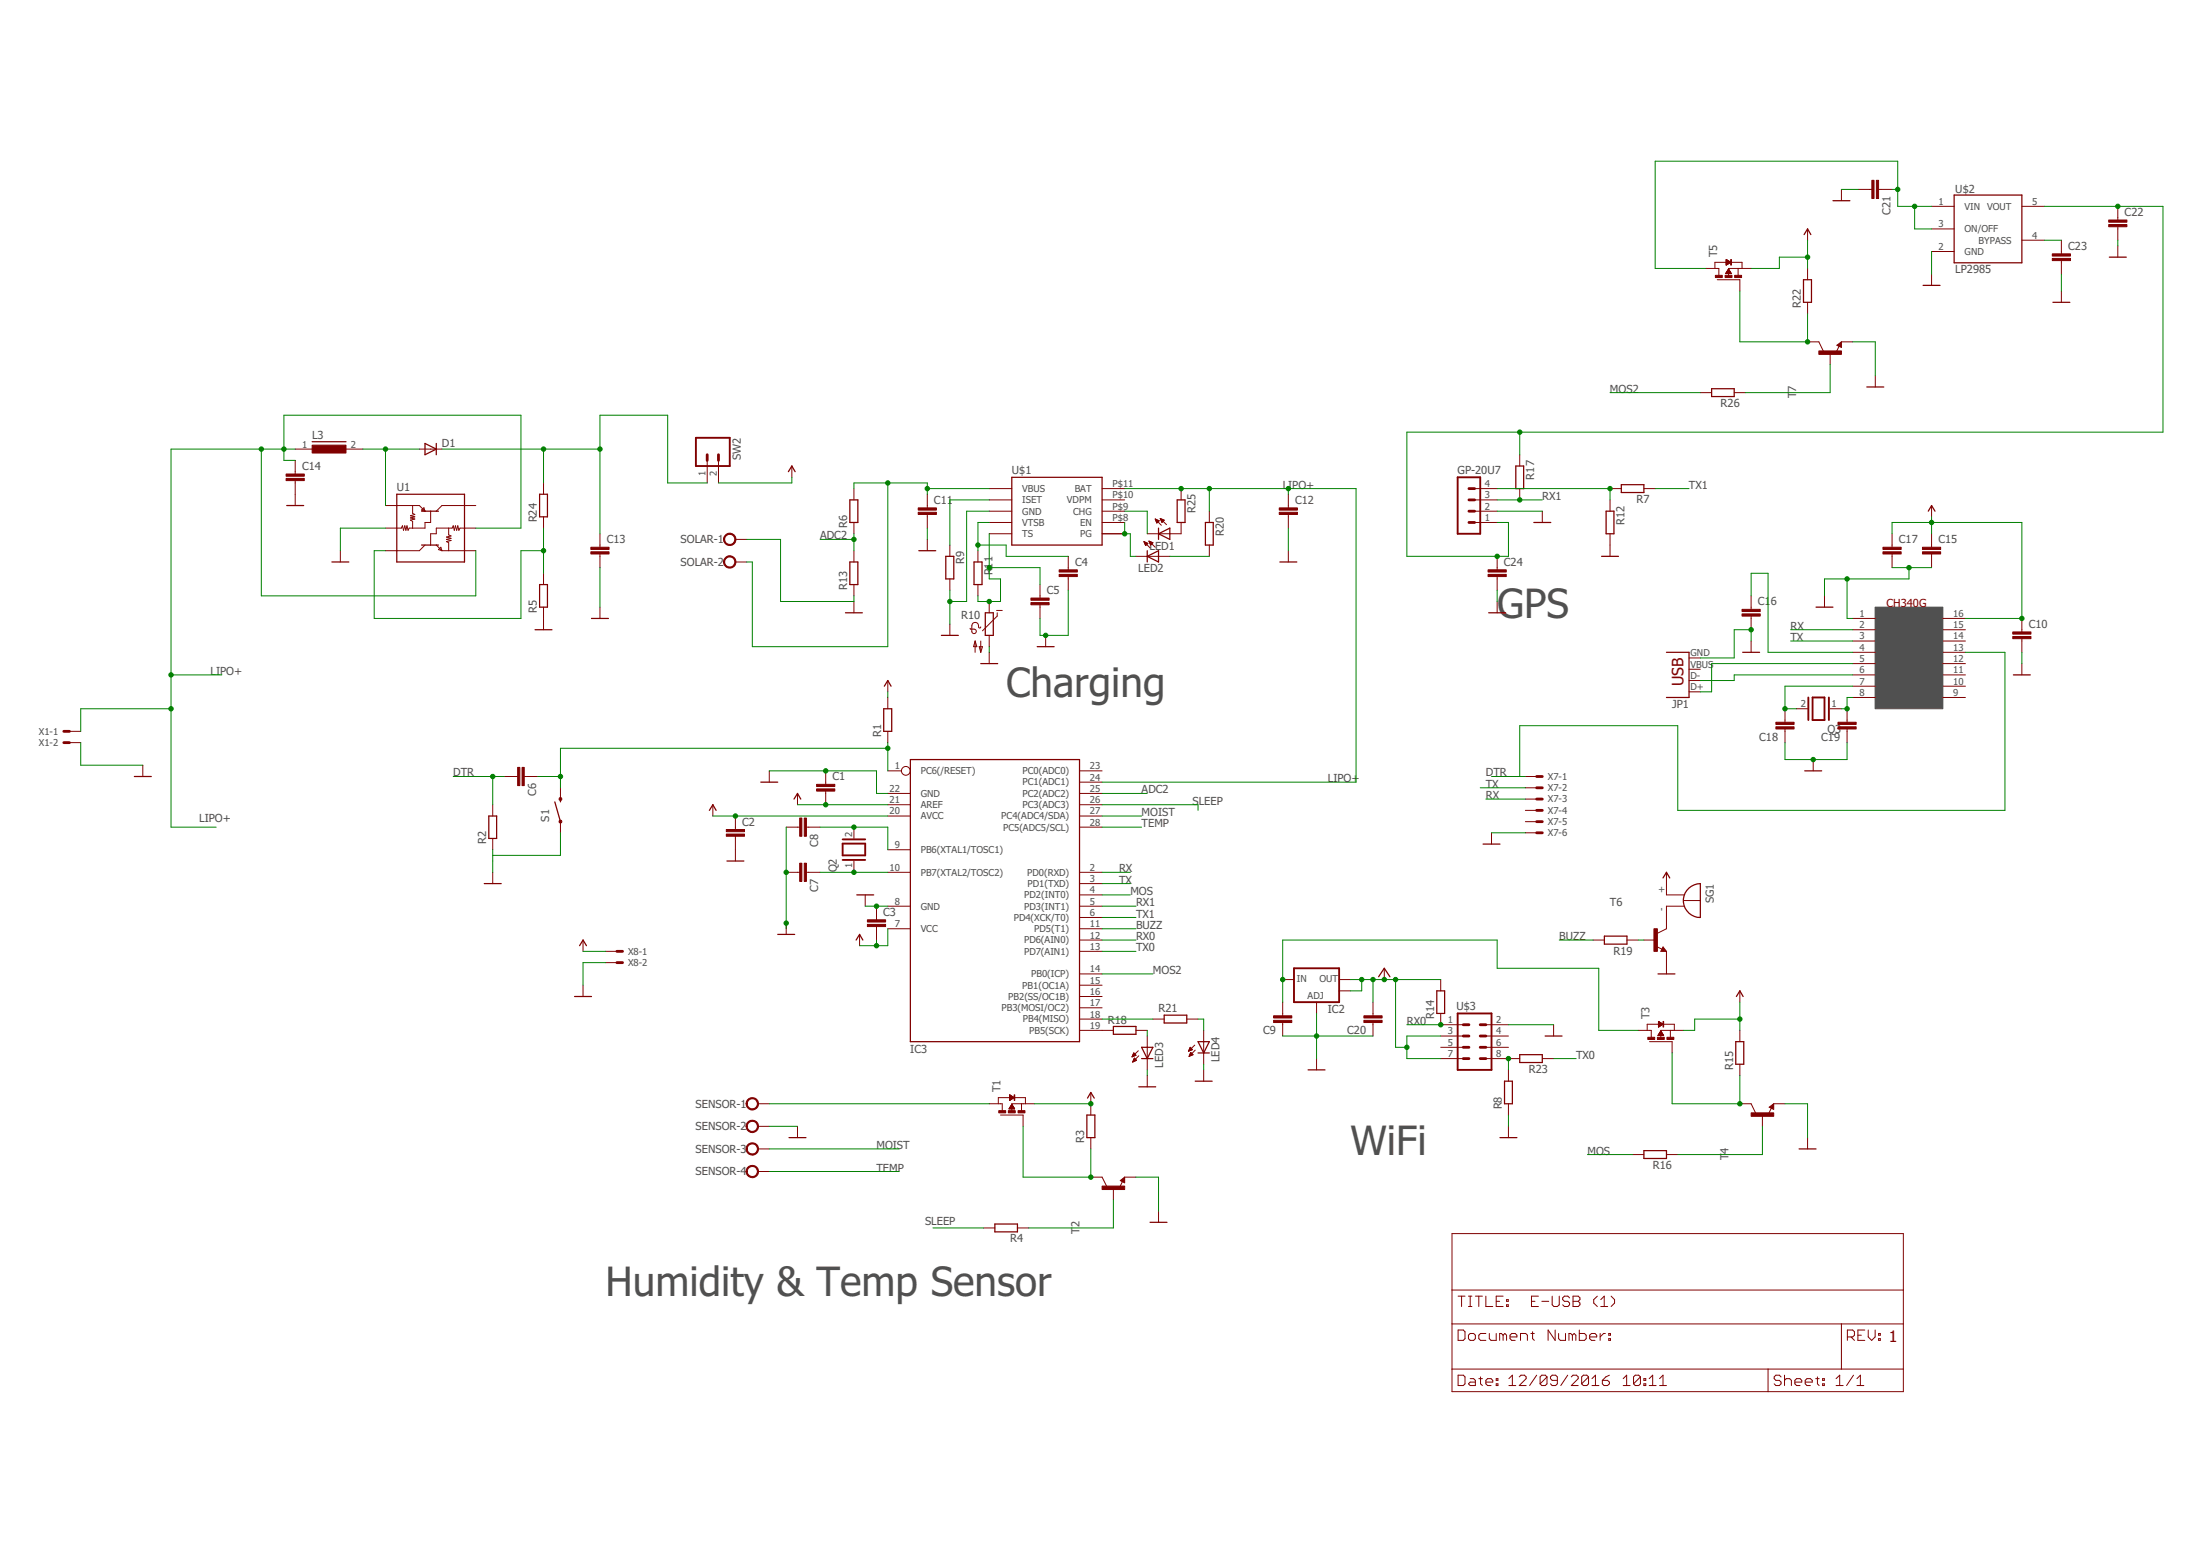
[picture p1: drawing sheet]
<svg xmlns="http://www.w3.org/2000/svg" width="297mm" height="210mm" viewBox="0 0 297 210" stroke-linecap="round" stroke-linejoin="round" font-family="sans-serif">
<path d="M253.2 82h9.1v13.7h-9.1z" fill="#505050" stroke="#505050" stroke-width=".14"/>
<g fill="none" stroke="#800000" stroke-width=".14">
<path d="M230.3 36.2h1.8v.9M231.5 36.2v-.8h3.7v.8M231.9 37.8h3v1.5M233 36.9h.7M233.1 36.8h.6M233.1 35l.6 .4-.6 .4M233.1 35v.8M233.1 35.8h.1M233.1 35.7h.1M233.1 35.6h.2M233.1 35.5h.4M233.1 35.5h.5"/>
<path d="M233.1 35.4h.5M233.1 35.3h.5M233.1 35.3h.4M233.1 35.2h.3M233.1 35.2h.2M233.1 35.1h.2M233.1 35.1h.1M233.1 36.7h.5M233.2 36.7h.4M233.2 36.6h.4M233.2 36.5h.3M233.3 36.5h.2"/>
<path d="M233.3 36.4h.1M233.4 36.4h.1M233.4 36.3h.1M233.4 36.3l.4 .6h-.8zM233.4 35.6h-.3M233.5 35.5l-.4 .1M234.7 36.2v.9M236.4 36.2h-3v1M244.1 30.9v1.5M244.1 36.2v1.6M248.6 25.6v1.5M250.9 25.6h1.8"/>
<path d="M253.6 25.6h1.9M260.8 37v1.5M260.8 27.9h3M260.8 34h3M260.8 30.9h3M273 27.9h3M273 32.4h3M278.3 32.4v1.9M278.3 35.2v1.8M278.3 39.3v1.5M285.9 27.9v1.8M285.9 30.6v1.8"/>
<path d="M285.9 33.2v1.5M229.6 53h1.5M234.1 53h1.6M244.1 40.8v1.5M244.1 46.1h1.5l.6 1.3M247.1 47.7v1.5M248 46.6l.6-.5v.8zM248.3 46.7l-.4 .8M248.6 46.1h1.5M253.2 50.7v1.5M39.9 62.1v1.9M39.9 64.9v3.3"/>
<path d="M39.9 60.6h3M46 60.6h3M46 74.3v1.6M52 68.2h4.6l.8 .8M55.7 68.2v1.1l.3 .1-.6 .2 .6 .2-.6 .1 .6 .2-.6 .1 .3 .2v.9M56.6 60.6h3.1M56.9 68.9l.3-.4 .2 .5zM57.4 73.6l-.8 .7h-4.6M58.1 69v1.5h-.7v.8h-2.2l-.1 .3-.2-.6-.1 .6-.1-.6-.2 .6-.2-.6-.1 .3h-2.2M58.9 73.6l.8 .7M59.2 74.2l.3-.3 .2 .4zM59.7 74.3h4.5"/>
<path d="M60.6 71.3v.9l.3 .1-.6 .2 .6 .2-.6 .1 .6 .2-.6 .1 .3 .2v1M64.2 71.3h-2.1l-.1 .3-.2-.6-.1 .6-.2-.6-.2 .6-.1-.6-.2 .3h-2.1v.8h-.8v1.5M64.2 68.2h-4.5l-.8 .8M73.4 65.2v1.5M73.4 69.8v1.5M73.4 77.4v1.5M81 72.1v1.8M81 74.8v1.8M95.5 62.1v3.1M97 62.1v3.1M99.3 72.8h1.5M99.3 75.9h1.5"/>
<path d="M106.9 62.9v1.5M115.3 66v1.5M115.3 70.5v1.6M115.3 74.3v1.6M115.3 78.9v1.5M125.2 66.7v1.8M125.2 69.4v1.9M125.2 72.8v1.5M128.2 73.6v1.5M128.2 78.1v1.6M132 74.3v1.6M132 78.9v1.5"/>
<path d="M133.6 72.1h3M133.6 70.5h3M133.6 66h3M133.6 69h3M133.6 67.5h3M140.4 78.9v1.8M144.2 75.1v1.8M144.2 77.8v1.9M148.8 72.1h3.1M148.8 70.5h3.1M148.8 66h3.1M148.8 69h3.1"/>
<path d="M148.8 67.5h3.1M153.4 75.1h4.5M154.5 73.1l.8 .9M154.5 73.1l.5 .2M154.5 73.1l.2 .5M154.5 73.2h.1M154.5 73.2h.2M154.5 73.3h.3M154.5 73.3h.5M154.6 73.4h.3M154.6 73.5h.2M154.6 73.6h.2"/>
<path d="M154.7 73.6h.1M155 73.3l-.3 .3M155.1 73l.9 .9M155.1 73l.6 .3-.3 .3zM155.2 73.1h.1M155.2 73.2h.2M155.2 73.2h.4M155.2 73.3h.5M155.3 73.3h.3M155.3 73.4h.2M155.3 73.5h.1M156 70.1l.8 .8"/>
<path d="M156 70.1l.5 .2M156 70.1l.2 .5M156 70.1h.1M156 70.2h.2M156 70.2h.4M156.1 70.3h.4M156.1 70.4h.3M156.1 70.5h.2M156.2 70.5h.1M156.2 70.6h.1M156.5 70.3l-.3 .3M156.7 70l.8 .8"/>
<path d="M156.7 70l.5 .2-.3 .3zM156.7 70h.1M156.7 70.1h.1M156.7 70.1h.3M156.7 70.2h.4M156.8 70.2h.4M156.8 70.3h.3M156.8 70.4h.3M156.8 70.4h.2M156.9 70.5h.1M159.5 70.5v1.6h-4.6M159.5 66v1.5"/>
<path d="M163.3 69v1.5M163.3 73.6v1.5M173.9 66.7v1.8M173.9 69.4v1.9M173.9 74.3v1.6M199.1 70.5h3M199.1 66h3M199.1 69h3M199.1 67.5h3M202.1 75.1v1.8M202.1 77.8v1.9M205.2 61.4v1.5"/>
<path d="M205.2 66v1.5M208.2 69v1.5M217.4 67.5v1.5M217.4 72.1v3M217.4 66h1.5M222 66h1.5M255.5 72.1v1.8M255.5 74.8v1.8M260.8 72.1v1.8M260.8 74.8v1.8M260.8 68.2v1.6M9.4 98.7h1.5"/>
<path d="M73.4 82v3M81 82v1.5M115.3 81.2v1.5M119.9 91.9v1.5M119.9 94.1v1.6M119.9 98.7v1.5M128.2 84.2v1.6M131.7 86.5v1.6M131.7 86.5l.2 .8h-.5zM132.2 87.3h.5l-.3 .8zM132.4 84.6l-.1 .2-.2-.1a.49 .49 0 0 0-.3-.7 .49 .49 0 0 0-.6 .5v.7a.3 .3 0 0 0 .3 .3 .3 .3 0 0 0 .3-.3 .3 .3 0 0 0-.3-.3h-.4l-.1-.1M132.4 86.5v1.6"/>
<path d="M133.6 81.2v1.5M133.6 85.8v1.5M133.6 88.1v1.5M134.6 82.4h.7M134.6 82.7v.5l-1.9 2M140.4 81.6v1.9M141.2 85.8v1.5M202.1 81.2v1.5M228.1 93.4h1.5M228.1 91.9h1.5M228.1 90.3h1.5M228.1 88.8h1.5"/>
<path d="M236.4 80.4v1.9M236.4 83.2v1.8M236.4 86.5v1.6M241 95.7v1.8M241 98.4v1.8M242.5 95.7h1.6M246.3 80.4v1.6M247.1 95.7h1.5M249.4 95.7v1.8M249.4 98.4v1.8M250.1 83.5h3.1M250.1 85h3.1"/>
<path d="M250.1 86.5h3.1M250.1 88.1h3.1M250.1 89.6h3.1M250.1 91.1h3.1M250.1 92.6h3.1M250.1 94.1h3.1M262.3 83.5h3.1M262.3 85h3.1M262.3 86.5h3.1M262.3 88.1h3.1M262.3 89.6h3.1M262.3 91.1h3.1"/>
<path d="M262.3 92.6h3.1M262.3 94.1h3.1M273 83.5v1.8M273 86.2v1.9M273 89.6v1.5M9.4 100.2h1.5M19.3 103.3v1.5M66.5 108.6v1.6M66.5 113.2v1.5M66.5 117.8v1.5M68.1 104.8h1.8M70.8 104.8h1.8"/>
<path d="M75.7 106.3v1.6M75.7 110.9v1.5M96.2 108.6v1.6M99.3 110.2v1.8M99.3 112.9v3.3M103.9 104.1v1.5M106.2 117.8h1.8M106.2 111.7h1.8M107.7 107.1v1.5M108.9 117.8h1.8M108.9 111.7h1.8M111.5 104.1v1.8"/>
<path d="M111.5 106.8v1.8M115.3 111.7v1.5M115.3 116.2v1.6M119.9 117.8h3M119.9 114.7h3M119.9 107.1h3M119.9 108.6h3M119.9 110.2h3M119.9 104.1h1.8M145.8 117.8h3M145.8 107.1h3M145.8 108.6h3"/>
<path d="M145.8 110.2h3M145.8 119.3h3M145.8 111.7h3M145.8 105.6h3M145.8 104.1h3M201.4 112.4v1.5M206 104.8h1.5M206 106.3h1.5M206 107.9h1.5M206 109.4h1.5M206 110.9h1.5M206 112.4h1.5"/>
<path d="M225 117.8v3h2.4M244.8 102.5v1.6M78.7 126.9v1.5M78.7 133v1.5M81.8 128.4h1.5M81.8 129.9h1.5M106.2 124.6v1.5M116.1 126.1v1.6M116.8 120.8v1.5M118.3 122.3v1.9M118.3 125.1v1.8M119.9 122.3h3"/>
<path d="M119.9 125.4h3M145.8 122.3h3M145.8 125.4h3M145.8 137.6h3M145.8 136h3M145.8 134.5h3M145.8 133h3M145.8 131.5h3M145.8 128.4h3M145.8 126.9h3M145.8 123.8h3M145.8 120.8h3"/>
<path d="M150.3 139.1h-4.5M153.4 139.1h1.5M154.9 139.8v4.6M155.7 137.6h1.5M160.2 137.6h1.6M162.5 139.1v4.6M173.2 132.2h1.5M173.2 135.3v1.8M173.2 138v1.8M177.8 135.3v1.5M180.8 132.2h1.5M180.8 133.8h1.5"/>
<path d="M185.4 135.3v1.8M185.4 138v1.8M186.9 130.7v1.5M194.5 136.8v1.5h3.1M194.5 139.8h3.1M194.5 132.2v1.6M200.6 138.3h3.1M200.6 139.8h3.1M209.8 138.3v1.5M215.1 126.9h1.5M219.7 126.9h1.5M221.2 139.1h1.7v.9"/>
<path d="M222 126.9h1.5M222.4 139.1v-.8h3.7v.8M223.6 127.8l.8 .3M223.9 139.7h.7M223.9 138.3h.5M223.9 137.9l.6 .4-.6 .3M223.9 137.9v.7M223.9 138.6h.1M223.9 138.4h.5M223.9 138.3h.6M223.9 138.2h.6M223.9 138.2h.5"/>
<path d="M223.9 138.1h.4M223.9 138h.3M223.9 138h.2M223.9 137.9h.1M223.9 139.6h.6M224 139.6h.5M224 139.5h.5M224 139.5h.4M224.1 139.4h.3M224.1 139.3h.2M224.1 138.5h-.2M224.2 139.3h.1"/>
<path d="M224.2 139.2h.1M224.2 138.5h-.3M224.2 139.2l.4 .6h-.7zM224.3 138.4h-.4M224.5 127.8l.5 .6h-.8zM225 128.4v3.1M225.5 139.1v.9M227.3 121.6h2.3M227.3 139.1h-3.1v1M227.4 122.3h-2.4v3.1l-1.2 .6M234.9 133.8v1.5M234.9 139.1v1.5"/>
<path d="M102.3 149h1.6M102.3 152h1.6M102.3 155.1h1.6M102.3 158.1h1.6M107.7 152v1.6M133.6 149h1.7v.9M134.8 149v-.8h3.7v.8M135.1 150.5h3v1.5M136.3 149.7h.7M136.3 149.6h.7M136.3 149.6h.6M136.3 147.8l.6 .4-.6 .3z"/>
<path d="M136.3 148.5h.1M136.3 148.4h.2M136.3 148.4h.3M136.3 148.3h.4M136.3 148.1h.6M136.3 148.1h.5M136.3 148h.5M136.3 148h.4M136.3 147.9l.3 .1M136.3 147.9h.2M136.3 147.8h.1M136.3 149.5h.6"/>
<path d="M136.4 149.5h.5M136.4 149.4h.4M136.5 149.3h.3M136.5 149.3h.2M136.5 149.2h.2M136.6 149.1h.1M136.6 149.1l.4 .6h-.8zM136.8 148.3h-.5M136.8 148.2h-.5M137.9 149v.9M139.7 149h-3.1v1M147.3 147.5v3"/>
<path d="M147.3 153.6v1.5M147.3 158.9h1.5l.6 1.2M151.3 159.4l.6-.5v.8zM151.6 159.5l-.4 .7M151.9 158.9h1.5M152.9 142.6h.1M152.9 142.6h.2M152.9 142.5h.3M152.9 143.3h.1M153 142.4h.4M153 143.3h.1M153 142.4h.3"/>
<path d="M153 142.3h.2M153 143.2h.3M153 143.1h.4M153.1 142.2h.1M153.1 143h.3M153.1 142.1l-.3 .6M153.1 142.1l.3 .4M153.1 142.1h.1M153.1 143h.2M153.1 142.9h.1M153.2 142.8l-.3 .6M153.2 142.8l.3 .3-.6 .3"/>
<path d="M153.4 142.5l-.6 .2M153.7 141.8l-.9 .9M153.8 142.5l-.9 .9M154.9 145.2v1.5M160.5 141.9h.1M160.5 141.8h.1M160.5 141.8h.3M160.6 142.6h.1M160.6 141.7h.3M160.6 141.7h.4M160.6 142.5h.2M160.6 141.6h.3"/>
<path d="M160.6 142.4h.3M160.6 141.5h.3M160.6 142.4h.5M160.7 142.3h.3M160.7 141.5h.1M160.7 141.4h.1M160.7 141.4l.3 .3-.5 .2zM160.7 142.2h.2M160.7 142.1h.1M160.8 142.1l-.2 .5M160.8 142.1l.3 .3-.5 .2M160.8 142.1h.1"/>
<path d="M161.3 141.1l-.8 .8M161.4 141.8l-.8 .8M162.5 144.4v1.5M177.8 142.9v1.5M194.5 141.4h3.1M194.5 142.9h3.1M200.6 141.4h3.1M200.6 142.9h4.6M203.7 144.4v1.5M203.7 149v1.5M203.7 152v1.6M208.2 142.9h1.6"/>
<path d="M220.4 155.9h1.6M222.7 140.6h3.1v1.5M225 155.9h1.5M234.9 149h1.5l.6 1.2M234.9 143.7v1.5M238 150.5v1.5M238.9 149.5l.6-.5v.8zM239.2 149.6l-.4 .7M239.5 149h1.5M244.1 153.6v1.5M132.8 165.8h1.5M137.4 165.8h1.5"/>
<path d="M150.3 160.4v1.5M156.4 163.5v1.5M196 166.5h61v21.4h-61zM196 178.7h61M196 174.1h61M196.9 179.5h.7l.2 .3v.9l-.2 .2h-.7zM196.9 175h.9M197.3 175v1.4M198.3 175h.4M198.3 176.4h.4M198.5 175v1.4M199.2 175h1"/>
<path d="M199.7 175v1.4M200.6 175v1.4h.9M202 175.7h.5M202.9 175h-.9v1.4h.9M203.4 176.1h.2v.3h-.2zM203.4 175.4h.2v.3h-.2zM206.8 175.7h.4M206.9 179.8v.9l.3 .2M207.7 175h-.9v1.4h.9M208.2 175.7h.9M209.6 175v1.1l.2 .3h.5l.2-.3v-1.1M210 179.5v1.4l-1-1.4v1.4"/>
<path d="M211.9 175.2l-.2-.2h-.5l-.2 .2v.2l.2 .3h.5l.2 .2v.2l-.2 .3h-.5l-.2-.3M212.4 175h.7l.2 .2v.2l-.2 .3 .2 .2v.2l-.2 .3h-.7zM212.4 175.7h.7M213.2 179.5v1.4h.7l.3-.2v-.5l-.3-.2h-.7M215.7 175l-.5 .4v.5l.5 .5M216.1 176.4h1M216.1 175.4l.5-.4v1.4M217.5 175l.5 .4v.5l-.5 .5M248.6 178.7v6.1M251.8 179.5h-1v1.4h1M252.2 179.5v1l.5 .4 .5-.4v-1M196 184.8h61"/>
<path d="M196.9 185.6h.7l.2 .3v.9l-.2 .2h-.7zM198.3 180.2l.2-.2h.5l.2 .2v.5l-.2 .2h-.5l-.2-.2zM198.5 186.1h.5l.2 .2v.7h-.7l-.2-.2 .2-.2h.7M199.7 186.1h.5M199.9 185.9v.9l.3 .2M200.6 186.6h.9v-.3l-.2-.2h-.4l-.3 .2v.5l.3 .2h.4M200.6 180h-.7l-.2 .2v.5l.2 .2h.7M201.1 180v.7l.2 .2h.7v-.9M202 186.8h.2v.2h-.2zM202 186.1h.2v.2h-.2zM202.9 180.2l-.2-.2h-.2v.9M202.9 180.2l.3-.2 .2 .2v.7"/>
<path d="M202.9 180.2v.7M203.7 187h1M203.7 186.1l.5-.5v1.4M203.9 180.5h.9v-.3l-.2-.2h-.5l-.2 .2v.5l.2 .2h.5M205.1 185.9l.3-.3h.4l.3 .3v.2l-1 .9h1M205.3 180.9v-.9h.7l.2 .2v.7M206.7 180h.5M207.5 185.6l-1 1.4M208.9 185.9v.9l-.3 .2h-.4l-.3-.2M208.9 185.9l-.3-.3h-.4l-.3 .3v.9M208.9 185.9l-1 .9M210.3 186.3h-.7l-.3-.2v-.2l.3-.3h.4l.3 .3v.9l-.3 .2h-.4l-.3-.2"/>
<path d="M210.4 180v.7l.3 .2h.7v-.9M211.7 185.6l-1 1.4M212.2 185.9l.2-.3h.5l.2 .3v.2l-.9 .9h.9M212.3 180.2l-.2-.2h-.3v.9M212.3 180.2v.7M212.3 180.2l.2-.2 .3 .2v.7M214.5 185.9v.9l-.3 .2h-.4l-.2-.2M214.5 185.9l-.3-.3h-.4l-.2 .3v.9M214.5 185.9l-.9 .9M214.6 180.5h1v-.3l-.2-.2h-.5l-.3 .2v.5l.3 .2h.5M214.9 187h1M214.9 186.1l.5-.5v1.4"/>
<path d="M216 180v.9M216.3 186.3h.7l.3 .3v.2l-.3 .2h-.4l-.3-.2zM216.7 180h-.2l-.5 .5M217.2 180.7h.2v.2h-.2zM217.2 180h.2v.2h-.2zM217.3 185.6l-.5 .3-.5 .4M219.2 187h.9M219.2 186.1l.4-.5v1.4M221.5 185.9v.9l-.2 .2h-.5l-.2-.2M221.5 185.9l-.2-.3h-.5l-.2 .3v.9M221.5 185.9l-.9 .9M222 186.8h.2v.2h-.2z"/>
<path d="M222 186.1h.2v.2h-.2zM222.7 187h.9M222.7 186.1l.4-.5v1.4M224.1 187h.9M224.1 186.1l.4-.5v1.4M238.7 184.8v3.1M240.5 185.9l-.3-.3h-.4l-.3 .3v.2l.3 .2h.4l.3 .3v.2l-.3 .2h-.4l-.3-.2M240.9 186.3l.3-.2h.4l.3 .2v.7M240.9 185.6v1.4M242.3 186.6h1v-.3l-.3-.2h-.4l-.3 .2v.5l.3 .2h.4M243.7 186.6h1v-.3l-.3-.2h-.4l-.3 .2v.5l.3 .2h.4M245.2 186.1h.4"/>
<path d="M245.4 185.9v.9l.2 .2M246.1 186.8h.2v.2h-.2zM246.1 186.1h.2v.2h-.2zM247.9 187h1M247.9 186.1l.5-.5v1.4M249.4 180.5h.7l.3-.3v-.4l-.3-.3h-.7v1.4M249.9 180.5l.5 .4M250.3 185.6l-1 1.4M250.7 187h1M250.7 186.1l.5-.5v1.4M250.8 180.2h.5M253.6 180.7h.3v.2h-.3z"/>
<path d="M253.6 180h.3v.2h-.3z"/>
<circle cx="122.3" cy="104.1" r=".59"/>
</g>
<g fill="none" stroke="#800000" stroke-width=".17">
<path d="M243.5 37.8h1.1v3h-1.1zM243.6 31.7l.5-.8 .4 .8M247.5 27.1h2.3M259.7 38.5h2.2M263.8 26.3h9.2v9.2h-9.2zM284.8 34.7h2.3M42.1 59.6h4.6M57.4 59.9l1.5 .7-1.5 .8zM58.9 59.9v1.5M231.1 52.5h3v1h-3zM248.3 46.6l.2-.1v.3l-.3-.2 .3-.3v.5M252.1 52.2h2.2"/>
<path d="M277.2 40.8h2.3M38.7 68.2h2.3M44.8 75.9h2.3M53.6 66.7h9.1v9.2h-9.1zM56.9 73.6h2.3M56.9 69h2.3M72.9 66.7h1v3.1h-1zM72.9 78.9h1v3.1h-1zM106.4 63.7l.5-.8 .5 .8M114.7 75.9h1.1v3h-1.1zM114.7 67.5h1.1v3h-1.1zM124.1 74.3h2.2"/>
<path d="M127.7 75.1h1.1v3h-1.1zM131.5 75.9h1.1v3h-1.1zM136.6 64.4h12.2v9.2h-12.2zM154.9 75.1l1.5-.8v1.6zM154.9 74.3v1.6M156.4 72.1l1.5-.8v1.5zM156.4 71.3v1.5M158.9 67.5h1.1v3h-1.1zM162.8 70.5h1v3.1h-1zM172.8 75.9h2.3M204.7 62.9h1v3.1h-1zM207.1 70.5h2.3"/>
<path d="M216.2 75.1h2.3M216.9 69h1v3.1h-1zM218.9 65.4h3.1v1.1h-3.1zM260.4 69l.4-.8 .5 .8M72.2 85h2.3M79.9 83.5h2.2M114.2 82.7h2.2M119.3 95.7h1.1v3h-1.1zM119.4 92.6l.5-.7 .4 .7M127.1 85.8h2.3M132.4 89.6h2.3M133 82.7h1.1v3.1h-1.1z"/>
<path d="M140 87.3h2.3M201 82.7h2.3M225 88.1h3.1v6h-3.1M235.3 88.1h2.3M245.2 82h2.3M271.8 91.1h2.3M18.1 104.8h2.3M65.4 119.3h2.3M66 110.2h1.1v3h-1.1zM74.9 108.2l.8 2.7M75.7 107.9v.3M95.8 109.4l.4-.8 .5 .8"/>
<path d="M98.2 116.2h2.2M102.7 105.6h2.3M107.2 107.9l.5-.8 .4 .8M122.9 102.5h22.9v38.1h-22.9zM200.2 113.9h2.3M224.5 118.5l.5-.7 .4 .7M228 119.9a2.42 2.42 0 0 1 1.6-.6v4.5a2.27 2.27 0 0 1-2.2-1.4 2.27 2.27 0 0 1 .6-2.5zM243.7 104.1h2.3M77.6 134.5h2.3M78.3 127.7l.4-.8 .5 .8M105 126.1h2.3M115.6 126.9l.5-.8 .4 .8"/>
<path d="M115.7 120.8h2.3M150.3 138.6h3.1v1h-3.1zM157.2 137h3v1.1h-3zM186.1 131.8l.8-1.1 .8 1.1M194 133.8h1.1v3h-1.1zM208.6 139.8h2.3M216.6 126.4h3.1v1h-3.1zM223.9 131.5h2.2M224.5 128.1l.1 .2h-.2l.1-.3 .4 .4h-.5M234.4 134.5l.5-.7 .5 .7M106.5 153.6h2.3M146.7 150.5h1.1v3.1h-1.1z"/>
<path d="M146.8 148.2l.5-.7 .4 .7M151.6 159.4l.1-.1v.2l-.3-.1 .4-.4v.5M153.8 146.7h2.2M154.1 141.4h1.6l-.8 1.5zM154.1 142.9h1.6M161.4 145.9h2.3M161.8 140.6h1.5l-.8 1.5zM161.8 142.1h1.5M176.6 144.4h2.3M202.5 153.6h2.3M203.1 145.9h1.1v3.1h-1.1zM205.2 142.4h3v1h-3z"/>
<path d="M222 155.3h3v1.1h-3zM234.4 140.6h1v3.1h-1zM239.2 149.5l.1-.1v.2l-.3-.1 .4-.4v.5M242.9 155.1h2.3M134.3 165.2h3.1v1.1h-3.1zM155.3 165h2.3"/>
</g>
<g fill="none" stroke="#800000" stroke-width=".38">
<path d="M95.5 61.4v.7M97 61.4v.7M198.3 67.5h.8M198.3 69h.8M198.3 70.5h.8M198.3 66h.8M8.6 98.7h.8M8.6 100.2h.8M207.5 104.8h.7M207.5 106.3h.7M207.5 107.9h.7M207.5 109.4h.7"/>
<path d="M207.5 110.9h.7M207.5 112.4h.7M83.3 128.4h.8M83.3 129.9h.8M197.6 139.8h.7M197.6 138.3h.7M199.9 139.8h.7M199.9 138.3h.7M197.6 141.4h.7M197.6 142.9h.7M199.9 141.4h.7M199.9 142.9h.7"/>
</g>
<g fill="#800000" stroke="#800000" stroke-width=".14">
<path d="M108 116.5h.3v2.5h-.3z"/>
<path d="M108.6 116.5h.3v2.5h-.3z"/>
<path d="M108 110.4h.3v2.5h-.3z"/>
<path d="M108.6 110.4h.3v2.5h-.3z"/>
<path d="M124 69.2h2.4v.2h-2.4z"/>
<path d="M124 68.6h2.4v.3h-2.4z"/>
<path d="M172.7 69.2h2.5v.2h-2.5z"/>
<path d="M172.7 68.6h2.5v.3h-2.5z"/>
<path d="M79.8 74.5h2.4v.3h-2.4z"/>
<path d="M79.8 73.9h2.4v.3h-2.4z"/>
<path d="M38.6 64.6h2.5v.3h-2.5z"/>
<path d="M38.6 64h2.5v.3h-2.5z"/>
<path d="M42.1 60.1h4.6v1.1h-4.6z"/>
<path d="M98.1 112.6h2.4v.3h-2.4z"/>
<path d="M98.1 112h2.4v.3h-2.4z"/>
<path d="M223.3 125.4h.5v3h-.5z"/>
<path d="M69.9 103.6h.3v2.4h-.3z"/>
<path d="M70.5 103.6h.3v2.4h-.3z"/>
<path d="M271.8 85.9h2.4v.3h-2.4z"/>
<path d="M271.8 85.3h2.4v.3h-2.4z"/>
<path d="M259.6 74.5h2.4v.3h-2.4z"/>
<path d="M259.6 73.9h2.4v.3h-2.4z"/>
<path d="M235.2 82.9h2.5v.3h-2.5z"/>
<path d="M235.2 82.3h2.5v.2h-2.5z"/>
<path d="M254.2 74.5h2.5v.3h-2.5z"/>
<path d="M254.2 73.9h2.5v.3h-2.5z"/>
<path d="M239.8 97.5h2.4v.3h-2.4z"/>
<path d="M239.8 98.1h2.4v.3h-2.4z"/>
<path d="M248.2 97.5h2.4v.3h-2.4z"/>
<path d="M248.2 98.1h2.4v.3h-2.4z"/>
<path d="M110.3 106.5h2.4v.3h-2.4z"/>
<path d="M110.3 105.9h2.4v.3h-2.4z"/>
<path d="M117.1 124.8h2.5v.3h-2.5z"/>
<path d="M117.1 124.2h2.5v.3h-2.5z"/>
<path d="M172 137.1h2.4v.3h-2.4z"/>
<path d="M172 137.7h2.4v.3h-2.4z"/>
<path d="M184.2 137.1h2.4v.3h-2.4z"/>
<path d="M184.2 137.7h2.4v.3h-2.4z"/>
<path d="M143 77.5h2.5v.3h-2.5z"/>
<path d="M143 76.9h2.5v.3h-2.5z"/>
<path d="M139.2 81.3h2.4v.3h-2.4z"/>
<path d="M139.2 80.7h2.4v.3h-2.4z"/>
<path d="M134.9 149.9h.9v.3h-.9z"/>
<path d="M136.1 149.9h1v.3h-1z"/>
<path d="M137.5 149.9h.9v.3h-.9z"/>
<path d="M136.9 147.8h.1v.7h-.1z"/>
<path d="M148.8 160.1h3.1v.5h-3.1z"/>
<path d="M222.5 140h.9v.3h-.9z"/>
<path d="M223.8 140h.9v.3h-.9z"/>
<path d="M225.1 140h.9v.3h-.9z"/>
<path d="M224.5 137.9h.1v.7h-.1z"/>
<path d="M236.4 150.2h3.1v.5h-3.1z"/>
<path d="M231.6 37.2h.9v.3h-.9z"/>
<path d="M232.9 37.2h1v.3h-1z"/>
<path d="M234.2 37.2h.9v.3h-.9z"/>
<path d="M233.7 35h.1v.8h-.1z"/>
<path d="M245.6 47.4h3v.4h-3z"/>
<path d="M252.7 24.3h.3v2.5h-.3z"/>
<path d="M253.3 24.3h.3v2.5h-.3z"/>
<path d="M284.7 30.3h2.5v.3h-2.5z"/>
<path d="M284.7 29.7h2.5v.3h-2.5z"/>
<path d="M277.1 34.9h2.4v.3h-2.4z"/>
<path d="M277.1 34.3h2.4v.3h-2.4z"/>
<path d="M200.9 77.5h2.5v.3h-2.5z"/>
<path d="M200.9 76.9h2.5v.3h-2.5z"/>
</g>
<path d="M94 59.1h4.5v3.8h-4.5zM196.8 64.4h3.1v7.7h-3.1zM244.2 94.1v3.1M244.7 94.1h1.6v3.1h-1.6zM246.9 94.1v3.1M113.8 113.9h3v1.6h-3zM113.8 113.3h3M113.8 116.1h3M174.7 130.7h6.1v4.6h-6.1zM196.8 136.8h4.6v7.6h-4.6z" fill="none" stroke="#800000" stroke-width=".25"/>
<g fill="#800000" stroke="#800000" stroke-width=".14">
<path d="M75.5 110.8h.3v.2h-.3z" fill-rule="evenodd"/>
<path d="M75.5 107.7h.3v.3h-.3z" fill-rule="evenodd"/>
<path d="M97.9 72.3a.84 .84 0 0 1 1.3 .1 .84 .84 0 0 1-.4 1.2 .84 .84 0 0 1-1.1-.8h.1a.69 .69 0 0 1 1-.7 .69 .69 0 0 1 .2 1.2 .69 .69 0 0 1-1.1-.3l-.1-.2h-.1z" fill-rule="evenodd"/>
<path d="M97.9 75.4a.84 .84 0 0 1 1.3 0 .84 .84 0 0 1-.4 1.3 .84 .84 0 0 1-1.1-.8h.1a.69 .69 0 0 1 1-.7 .69 .69 0 0 1 .2 1.1 .69 .69 0 0 1-1.1-.2l-.1-.2h-.1z" fill-rule="evenodd"/>
<path d="M100.9 148.5a.84 .84 0 0 1 1.4 0 .84 .84 0 0 1-.5 1.3 .84 .84 0 0 1-1.1-.8h.2a.69 .69 0 0 1 .9-.7 .69 .69 0 0 1 .2 1.2 .69 .69 0 0 1-1.1-.3v-.2h-.2z" fill-rule="evenodd"/>
<path d="M100.9 151.5a.84 .84 0 0 1 1.4 .1 .84 .84 0 0 1-.5 1.2 .84 .84 0 0 1-1.1-.8h.2a.69 .69 0 0 1 .9-.6 .69 .69 0 0 1 .2 1.1 .69 .69 0 0 1-1.1-.2v-.3h-.2z" fill-rule="evenodd"/>
<path d="M100.9 154.6a.84 .84 0 0 1 1.4 0 .84 .84 0 0 1-.5 1.3 .84 .84 0 0 1-1.1-.8h.2a.69 .69 0 0 1 .9-.7 .69 .69 0 0 1 .2 1.2 .69 .69 0 0 1-1.1-.3v-.2h-.2z" fill-rule="evenodd"/>
<path d="M100.9 157.6a.84 .84 0 0 1 1.4 0 .84 .84 0 0 1-.5 1.3 .84 .84 0 0 1-1.1-.8h.2a.69 .69 0 0 1 .9-.6 .69 .69 0 0 1 .2 1.1 .69 .69 0 0 1-1.1-.2v-.3h-.2z" fill-rule="evenodd"/>
</g>
<g fill="none" stroke="#008000" stroke-width=".14">
<path d="M234.9 39.3v6.8h9.2v-3.8M244.1 32.4v3.8M244.1 34.7h-3.9v1.5h-3.8M248.6 25.6h2.3M255.5 25.6h.7M258.5 27.9v3h2.3M260.8 34v3M260.8 27.9h-4.6v-6.1h-32.7v14.4h6.8M276 32.4h2.3M276 27.9h16v30.4h-102v16.8h13.7v-4.6h-1.6M278.3 37v2.3M285.9 32.4v.8"/>
<path d="M205.2 58.3v3.1M217.4 53h12.2M247.1 49.2v3.8h-11.4M250.1 46.1h3.1v4.6M35.3 60.6v19.8h28.9v-6.1M39.9 62.1h-1.6v-6.1h32v15.3h-6.1M39.9 60.6h-16.8v51.1h6.1M49 60.6h7.6M52 71.3h-6v3M52 74.3h-1.5v9.2h19.8v-9.2h3.1M52 60.6v7.6M59.7 60.6h21.3"/>
<path d="M73.4 60.6v4.6M73.4 71.3v6.1M81 76.6v5.4M95.5 65.2h-5.4v-9.2h-9.1v16.1M100.8 72.8h4.6v8.4h9.9v-.8M106.9 64.4v.8h-9.9M110.7 72.8h4.6M115.3 66v-.8h9.9v1.5M115.3 72.1v2.2M119.9 65.2v22.1h-18.3v-11.4h-.8M125.2 71.3v1.5M125.2 66h8.4"/>
<path d="M128.2 79.7v4.5M132 73.6h3.8v1.5h8.4M133.6 69h-3.1v12.2h-2.3M133.6 72.1v6h1.5v3.1h-3.1v-.8M133.6 76.6h6.8v2.3M133.6 67.5h-5.4v6.1M133.6 70.5h-1.6v3.8M144.2 79.7v6.1h-3.8v-2.3M151.9 69h3v3.1M151.9 66h31.2v39.6h-34.3M151.9 70.5v1.6h.7v3h.8M157.9 75.1h5.4"/>
<path d="M163.3 66v3M173.9 66v.7M173.9 71.3v3M202.1 69h6.1M202.1 79.7v1.5M202.1 66h15.3v1.5M202.1 67.5h6.1M223.5 66h4.6M249.4 78.1v5.4h.7M255.5 72.1v-1.6h17.5v13h-7.6M255.5 76.6h5.3M257.7 76.6v1.5h-11.4v2.3"/>
<path d="M260.8 69.8v2.3M23.1 95.7h-12.2v3M23.1 91.1h6.9M119.9 93.4v.7M133.6 87.3v.8M236.4 80.4v-3h2.3v10.7h11.4M236.4 86.5v-1.5h-2.3v3.8h-4.5M241.8 85h8.3M241.8 86.5h8.3M250.1 91.1h-16v.8h-4.5M250.1 94.1h-.7v1.6h-.8M250.1 92.6h-9.1v3.1h1.5"/>
<path d="M250.1 89.6h-19v3.8h-1.5M265.4 88.1h5.3v21.3h-44.2v-11.4h-21.3v6.8M273 88.1v1.5M10.9 100.2v3.1h8.4M61.2 104.8h6.9M66.5 104.8v3.8M66.5 114.7v3M72.6 104.8h3.1M75.7 112.4v3.1h-9.2M96.2 110.2h23.7M103.9 104.1h14.4v3h1.6M106.2 111.7v13.7"/>
<path d="M107.7 108.6h12.2M110.7 111.7h9.2v3M110.7 117.7h9.2M119.9 101h-44.2v5.3M119.9 100.2v3.9M148.8 107.1h6.1M148.8 108.6h13v.8M148.8 110.2h5.3M148.8 117.7h3.8M148.8 119.3h3.8M148.8 111.7h5.3M199.9 106.3h6.1"/>
<path d="M200.6 107.9h5.4M201.4 112.4h4.6M201.4 104.8h4.6M241 100.2v2.3h8.4v-2.3M78.7 128.4h3.1M81.8 129.9h-3.1v3.1M116.8 122.3h3.1M118.3 126.9v.8M119.9 125.4v2.3h-3.8M148.8 122.3h4.6M148.8 128.4h4.6M148.8 137.6h6.9"/>
<path d="M148.8 126.9h4.6M148.8 125.4h4.6M148.8 123.8h4.6M148.8 120.8h3.8M148.8 131.5h6.9M154.9 139.1v.7M161.8 137.6h.7v1.5M173.2 139.8h12.2M173.2 135.3v-8.4h28.9v3.8h13.8v8.4h5.3M177.8 136.8v6.1M182.3 132.2h12.2M183.9 132.2v1.6h-1.6"/>
<path d="M185.4 132.2v3.1M188.4 132.2v9.2h1.6M190 138.3h4.5M194.5 139.8h-4.5v3.1h4.5M203.7 138.3h6.1M210.5 126.9h4.6M221.2 126.9h.8M234.9 135.3v3.8M234.9 137.6h-6.1v1.5h-1.5M103.9 152h3.8M103.9 149h29.7M103.9 155.1h17.5"/>
<path d="M103.9 158.1h17.5M138.1 152v6.9h9.2v-3.8M139.7 149h7.6M153.4 158.9h3v4.6M154.9 144.4v.8M162.5 143.7v.7M203.7 142.9v1.5M203.7 150.5v1.5M209.8 142.9h3M214.3 155.9h6.1M225.8 142.1v6.9h9.1v-3.8M238 152v3.9h-11.5"/>
<path d="M241 149h3.1v4.6M126 165.8h6.8M150.3 161.9v3.9h-11.4"/>
</g>
<g fill="#008000" stroke="#008000" stroke-width=".14">
<circle cx="111.5" cy="104.1" r=".3"/>
<circle cx="106.2" cy="117.7" r=".3"/>
<circle cx="106.2" cy="124.6" r=".3"/>
<circle cx="118.3" cy="122.3" r=".3"/>
<circle cx="236.4" cy="85" r=".3"/>
<circle cx="249.4" cy="78.1" r=".3"/>
<circle cx="257.7" cy="76.6" r=".3"/>
<circle cx="244.8" cy="102.5" r=".3"/>
<circle cx="177.8" cy="139.8" r=".3"/>
<circle cx="128.2" cy="81.2" r=".3"/>
<circle cx="141.2" cy="85.8" r=".3"/>
<circle cx="111.5" cy="108.6" r=".3"/>
<circle cx="118.3" cy="127.7" r=".3"/>
<circle cx="99.3" cy="110.2" r=".3"/>
<circle cx="260.8" cy="70.5" r=".3"/>
<circle cx="273" cy="83.5" r=".3"/>
<circle cx="147.3" cy="149" r=".3"/>
<circle cx="234.9" cy="137.6" r=".3"/>
<circle cx="244.1" cy="34.7" r=".3"/>
<circle cx="119.9" cy="101" r=".3"/>
<circle cx="75.7" cy="104.8" r=".3"/>
<circle cx="23.1" cy="91.1" r=".3"/>
<circle cx="23.1" cy="95.7" r=".3"/>
<circle cx="38.3" cy="60.6" r=".3"/>
<circle cx="35.3" cy="60.6" r=".3"/>
<circle cx="159.5" cy="66" r=".3"/>
<circle cx="163.3" cy="66" r=".3"/>
<circle cx="173.9" cy="66" r=".3"/>
<circle cx="115.3" cy="111.7" r=".3"/>
<circle cx="115.3" cy="117.7" r=".3"/>
<circle cx="52" cy="60.6" r=".3"/>
<circle cx="73.4" cy="74.3" r=".3"/>
<circle cx="73.4" cy="60.6" r=".3"/>
<circle cx="81" cy="60.6" r=".3"/>
<circle cx="66.5" cy="104.8" r=".3"/>
<circle cx="217.4" cy="66" r=".3"/>
<circle cx="241" cy="95.7" r=".3"/>
<circle cx="249.4" cy="95.7" r=".3"/>
<circle cx="205.2" cy="67.5" r=".3"/>
<circle cx="203.7" cy="142.9" r=".3"/>
<circle cx="183.9" cy="132.2" r=".3"/>
<circle cx="185.4" cy="132.2" r=".3"/>
<circle cx="186.9" cy="132.2" r=".3"/>
<circle cx="190" cy="141.4" r=".3"/>
<circle cx="188.4" cy="132.2" r=".3"/>
<circle cx="115.3" cy="72.8" r=".3"/>
<circle cx="125.2" cy="66" r=".3"/>
<circle cx="119.9" cy="65.2" r=".3"/>
<circle cx="151.9" cy="72.1" r=".3"/>
<circle cx="133.6" cy="81.2" r=".3"/>
<circle cx="133.6" cy="76.6" r=".3"/>
<circle cx="132" cy="73.6" r=".3"/>
<circle cx="147.3" cy="158.9" r=".3"/>
<circle cx="234.9" cy="149" r=".3"/>
<circle cx="194.5" cy="138.3" r=".3"/>
<circle cx="244.1" cy="46.1" r=".3"/>
<circle cx="258.5" cy="27.9" r=".3"/>
<circle cx="256.2" cy="25.6" r=".3"/>
<circle cx="285.9" cy="27.9" r=".3"/>
<circle cx="205.2" cy="58.3" r=".3"/>
<circle cx="202.1" cy="75.1" r=".3"/>
<circle cx="173.2" cy="132.2" r=".3"/>
</g>
<g font-size="5.5" fill="#505050">
<text x="202.1" y="83.5">GPS</text>
<text x="135.9" y="94.1">Charging</text>
<text x="182.3" y="155.9">WiFi</text>
<text x="81.8" y="174.9">Humidity &amp; Temp Sensor</text>
</g>
<g font-size="2.1" fill="#800000">
<text x="227.3" y="92.7" transform="rotate(-90 227.3 92.7)">USB</text>
<text x="255" y="181.1">1</text>
</g>
<g font-size="1.5" fill="#505050">
<text x="255.2" y="29.1" transform="rotate(-90 255.2 29.1)">C21</text>
<text x="264" y="26">U$2</text>
<text x="286.9" y="29.2">C22</text>
<text x="231.9" y="34.7" transform="rotate(-90 231.9 34.7)">T5</text>
<text x="279.2" y="33.7">C23</text>
<text x="243.1" y="41.6" transform="rotate(-90 243.1 41.6)">R22</text>
<text x="264" y="36.9">LP2985</text>
<text x="217.4" y="53">MOS2</text>
<text x="242.5" y="53.8" transform="rotate(-90 242.5 53.8)">T</text>
<text x="242.5" y="52.9" transform="rotate(-90 242.5 52.9)">7</text>
<text x="42.1" y="59.2">L3</text>
<text x="232.3" y="55">R26</text>
<text x="40.8" y="63.4">C14</text>
<text x="59.7" y="60.3">D1</text>
<text x="100" y="62.1" transform="rotate(-90 100 62.1)">SW2</text>
<text x="136.6" y="64">U$1</text>
<text x="173.2" y="66">LIPO+</text>
<text x="196.8" y="64">GP-20U7</text>
<text x="207.1" y="64.7" transform="rotate(-90 207.1 64.7)">R17</text>
<text x="228" y="66">TX1</text>
<text x="53.6" y="66.3">U1</text>
<text x="72.5" y="70.5" transform="rotate(-90 72.5 70.5)">R24</text>
<text x="114.4" y="71.3" transform="rotate(-90 114.4 71.3)">R6</text>
<text x="126.1" y="68">C11</text>
<text x="161.4" y="69.3" transform="rotate(-90 161.4 69.3)">R25</text>
<text x="174.9" y="68">C12</text>
<text x="208.2" y="67.5">RX1</text>
<text x="219.3" y="70.8" transform="rotate(-90 219.3 70.8)">R12</text>
<text x="221" y="67.9">R7</text>
<text x="81.9" y="73.3">C13</text>
<text x="91.9" y="73.3">SOLAR-1</text>
<text x="91.9" y="76.4">SOLAR-2</text>
<text x="110.7" y="72.8">ADC2</text>
<text x="130.2" y="76.1" transform="rotate(-90 130.2 76.1)">R9</text>
<text x="134" y="77.7" transform="rotate(-90 134 77.7)">R11</text>
<text x="145.2" y="76.4">C4</text>
<text x="153.7" y="77.2">LED2</text>
<text x="155.2" y="74.2">LED1</text>
<text x="165.2" y="72.3" transform="rotate(-90 165.2 72.3)">R20</text>
<text x="203.1" y="76.4">C24</text>
<text x="256.4" y="73.3">C17</text>
<text x="261.7" y="73.3">C15</text>
<text x="72.5" y="82.7" transform="rotate(-90 72.5 82.7)">R5</text>
<text x="114.4" y="79.7" transform="rotate(-90 114.4 79.7)">R13</text>
<text x="129.8" y="83.6">R10</text>
<text x="141.3" y="80.2">C5</text>
<text x="237.3" y="81.7">C1</text>
<text x="239.1" y="81.7">6</text>
<text x="241.8" y="85">RX</text>
<text x="241.8" y="86.5">TX</text>
<text x="273.9" y="84.8">C10</text>
<text x="28.4" y="91.1">LIPO+</text>
<text x="225.8" y="95.6">JP1</text>
<text x="119" y="99.5" transform="rotate(-90 119 99.5)">R1</text>
<text x="237.5" y="100">C18</text>
<text x="245.9" y="100">C19</text>
<text x="246.7" y="99">Q3</text>
<text x="61.2" y="104.8">DTR</text>
<text x="72.4" y="107.5" transform="rotate(-90 72.4 107.5)">C6</text>
<text x="112.4" y="105.3">C1</text>
<text x="154.1" y="107.1">ADC2</text>
<text x="179.3" y="105.6">LIPO+</text>
<text x="200.6" y="107.9">RX</text>
<text x="200.6" y="106.3">TX</text>
<text x="200.6" y="104.8">DTR</text>
<text x="26.9" y="110.9">LIPO+</text>
<text x="65.6" y="114" transform="rotate(-90 65.6 114)">R2</text>
<text x="74.1" y="110.9" transform="rotate(-90 74.1 110.9)">S1</text>
<text x="100.2" y="111.4">C2</text>
<text x="154.1" y="110.1">MOIST</text>
<text x="154.1" y="111.7">TEMP</text>
<text x="161" y="108.6">SLEEP</text>
<text x="110.5" y="114.3" transform="rotate(-90 110.5 114.3)">C8</text>
<text x="113" y="117.8" transform="rotate(-90 113 117.8)">Q2</text>
<text x="151.1" y="117.8">RX</text>
<text x="151.1" y="119.3">TX</text>
<text x="110.5" y="120.4" transform="rotate(-90 110.5 120.4)">C7</text>
<text x="119.2" y="123.6">C3</text>
<text x="152.6" y="120.8">MOS</text>
<text x="153.4" y="125.4">BUZZ</text>
<text x="153.4" y="122.3">RX1</text>
<text x="153.4" y="123.9">TX1</text>
<text x="217.4" y="122.3">T6</text>
<text x="231.4" y="122" transform="rotate(-90 231.4 122)">SG1</text>
<text x="153.4" y="126.9">RX0</text>
<text x="153.4" y="128.4">TX0</text>
<text x="155.7" y="131.5">MOS2</text>
<text x="210.5" y="126.9">BUZZ</text>
<text x="217.8" y="128.9">R19</text>
<text x="156.4" y="136.7">R21</text>
<text x="179.3" y="136.8">IC2</text>
<text x="193.6" y="137.6" transform="rotate(-90 193.6 137.6)">R14</text>
<text x="196.7" y="136.3">U$3</text>
<text x="222.7" y="137.6" transform="rotate(-90 222.7 137.6)">T3</text>
<text x="122.9" y="142.1">IC3</text>
<text x="149.6" y="138.2">R18</text>
<text x="164.7" y="143.4" transform="rotate(-90 164.7 143.4)">LED4</text>
<text x="170.5" y="139.6">C9</text>
<text x="181.9" y="139.6">C20</text>
<text x="190" y="138.3">RX0</text>
<text x="212.8" y="142.9">TX0</text>
<text x="93.9" y="149.5">SENSOR-1</text>
<text x="135.1" y="147.5" transform="rotate(-90 135.1 147.5)">T1</text>
<text x="157" y="144.1" transform="rotate(-90 157 144.1)">LED3</text>
<text x="202.8" y="149.8" transform="rotate(-90 202.8 149.8)">R8</text>
<text x="206.4" y="144.9">R23</text>
<text x="234" y="144.4" transform="rotate(-90 234 144.4)">R15</text>
<text x="93.9" y="152.6">SENSOR-2</text>
<text x="93.9" y="155.6">SENSOR-3</text>
<text x="118.3" y="155.1">MOIST</text>
<text x="146.4" y="154.3" transform="rotate(-90 146.4 154.3)">R3</text>
<text x="214.3" y="155.9">MOS</text>
<text x="233.4" y="155.7" transform="rotate(-90 233.4 155.7)">4</text>
<text x="93.9" y="158.7">SENSOR-4</text>
<text x="118.3" y="158.1">TEMP</text>
<text x="223.2" y="157.8">R16</text>
<text x="233.4" y="156.6" transform="rotate(-90 233.4 156.6)">T</text>
<text x="124.9" y="165.3">SLEEP</text>
<text x="136.4" y="167.7">R4</text>
<text x="145.8" y="166.5" transform="rotate(-90 145.8 166.5)">T</text>
<text x="145.8" y="165.7" transform="rotate(-90 145.8 165.7)">2</text>
</g>
<text font-size="1.5" fill="#800000" x="254.7" y="82">CH340G</text>
<g font-size="1.3" fill="#505050">
<text x="261.8" y="27.6">1</text>
<text x="265.3" y="28.3">VIN</text>
<text x="268.3" y="28.3">VOUT</text>
<text x="274.4" y="27.6">5</text>
<text x="261.8" y="33.7">2</text>
<text x="261.8" y="30.7">3</text>
<text x="265.3" y="34.4">GND</text>
<text x="265.3" y="31.4">ON/OFF</text>
<text x="267.1" y="32.9">BYPASS</text>
<text x="274.4" y="32.2">4</text>
<text x="40.8" y="60.4">1</text>
<text x="47.4" y="60.4">2</text>
<text x="95.3" y="64.2" transform="rotate(-90 95.3 64.2)">1</text>
<text x="96.8" y="64.2" transform="rotate(-90 96.8 64.2)">2</text>
<text x="150.2" y="65.7">P$11</text>
<text x="200.5" y="65.7">4</text>
<text x="138" y="66.4">VBUS</text>
<text x="138" y="67.9">ISET</text>
<text x="138" y="69.5">GND</text>
<text x="138" y="71">VTSB</text>
<text x="144.1" y="67.9">VDPM</text>
<text x="144.9" y="69.5">CHG</text>
<text x="145.1" y="66.4">BAT</text>
<text x="145.8" y="71">EN</text>
<text x="150.2" y="70.3">P$8</text>
<text x="150.2" y="68.8">P$9</text>
<text x="150.2" y="67.3">P$10</text>
<text x="200.5" y="70.3">1</text>
<text x="200.5" y="68.8">2</text>
<text x="200.5" y="67.3">3</text>
<text x="138" y="72.5">TS</text>
<text x="145.8" y="72.5">PG</text>
<text x="251.1" y="83.3">1</text>
<text x="263.7" y="83.3">16</text>
<text x="228.3" y="88.6">GND</text>
<text x="251.1" y="84.8">2</text>
<text x="251.1" y="86.3">3</text>
<text x="251.1" y="87.8">4</text>
<text x="251.1" y="89.4">5</text>
<text x="263.7" y="89.4">12</text>
<text x="263.7" y="87.8">13</text>
<text x="263.7" y="86.3">14</text>
<text x="263.7" y="84.8">15</text>
<text x="228.3" y="93.2">D+</text>
<text x="228.3" y="91.6">D-</text>
<text x="228.3" y="90.1">VBUS</text>
<text x="243.1" y="95.5">2</text>
<text x="247.3" y="95.5">1</text>
<text x="251.1" y="90.9">6</text>
<text x="251.1" y="92.4">7</text>
<text x="251.1" y="93.9">8</text>
<text x="263.7" y="93.9">9</text>
<text x="263.7" y="92.4">10</text>
<text x="263.7" y="90.9">11</text>
<text x="5.3" y="99.2">X1-1</text>
<text x="5.3" y="100.7">X1-2</text>
<text x="120.1" y="106.9">22</text>
<text x="120.8" y="103.8">1</text>
<text x="124.3" y="107.6">GND</text>
<text x="124.3" y="104.5">PC6(/RESET)</text>
<text x="138.1" y="107.5">PC2(ADC2)</text>
<text x="138.1" y="106">PC1(ADC1)</text>
<text x="138.1" y="104.5">PC0(ADC0)</text>
<text x="147.2" y="106.9">25</text>
<text x="147.2" y="105.4">24</text>
<text x="147.2" y="103.8">23</text>
<text x="209" y="105.3">X7-1</text>
<text x="209" y="106.8">X7-2</text>
<text x="115.1" y="113" transform="rotate(-90 115.1 113)">2</text>
<text x="120.1" y="108.4">21</text>
<text x="120.1" y="109.9">20</text>
<text x="124.3" y="109.1">AREF</text>
<text x="124.3" y="110.6">AVCC</text>
<text x="135.2" y="110.6">PC4(ADC4/SDA)</text>
<text x="135.4" y="112.1">PC5(ADC5/SCL)</text>
<text x="138.1" y="109.1">PC3(ADC3)</text>
<text x="147.2" y="111.5">28</text>
<text x="147.2" y="109.9">27</text>
<text x="147.2" y="108.4">26</text>
<text x="209" y="108.3">X7-3</text>
<text x="209" y="109.8">X7-4</text>
<text x="209" y="111.4">X7-5</text>
<text x="209" y="112.9">X7-6</text>
<text x="115.1" y="117.1" transform="rotate(-90 115.1 117.1)">1</text>
<text x="120.1" y="117.5">10</text>
<text x="120.8" y="114.5">9</text>
<text x="124.3" y="118.2">PB7(XTAL2/TOSC2)</text>
<text x="124.3" y="115.2">PB6(XTAL1/TOSC1)</text>
<text x="138.7" y="118.2">PD0(RXD)</text>
<text x="138.7" y="119.7">PD1(TXD)</text>
<text x="147.2" y="119.1">3</text>
<text x="147.2" y="117.5">2</text>
<text x="120.8" y="122.1">8</text>
<text x="120.8" y="125.2">7</text>
<text x="124.3" y="122.8">GND</text>
<text x="124.3" y="125.8">VCC</text>
<text x="136.9" y="124.3">PD4(XCK/T0)</text>
<text x="138.3" y="122.8">PD3(INT1)</text>
<text x="138.3" y="121.3">PD2(INT0)</text>
<text x="139.6" y="125.8">PD5(T1)</text>
<text x="147.2" y="125.2">11</text>
<text x="147.2" y="123.6">6</text>
<text x="147.2" y="122.1">5</text>
<text x="147.2" y="120.6">4</text>
<text x="224.8" y="123" transform="rotate(-90 224.8 123)">-</text>
<text x="224.8" y="120.6" transform="rotate(-90 224.8 120.6)">+</text>
<text x="84.8" y="128.9">X8-1</text>
<text x="84.8" y="130.4">X8-2</text>
<text x="138.3" y="128.9">PD7(AIN1)</text>
<text x="138.3" y="127.4">PD6(AIN0)</text>
<text x="139.2" y="131.9">PB0(ICP)</text>
<text x="147.2" y="131.3">14</text>
<text x="147.2" y="128.2">13</text>
<text x="147.2" y="126.7">12</text>
<text x="135.2" y="136.5">PB3(MOSI/OC2)</text>
<text x="136.1" y="135">PB2(SS/OC1B)</text>
<text x="138" y="133.4">PB1(OC1A)</text>
<text x="147.2" y="137.4">18</text>
<text x="147.2" y="135.8">17</text>
<text x="147.2" y="134.3">16</text>
<text x="147.2" y="132.8">15</text>
<text x="175.1" y="132.6">IN</text>
<text x="176.5" y="134.8">ADJ</text>
<text x="178.1" y="132.6">OUT</text>
<text x="138.1" y="138">PB4(MISO)</text>
<text x="138.9" y="139.5">PB5(SCK)</text>
<text x="147.2" y="138.9">19</text>
<text x="195.5" y="138.1">1</text>
<text x="195.5" y="139.6">3</text>
<text x="195.5" y="141.2">5</text>
<text x="195.5" y="142.7">7</text>
<text x="202" y="138.1">2</text>
<text x="202" y="139.6">4</text>
<text x="202" y="141.2">6</text>
<text x="202" y="142.7">8</text>
</g>
</svg>
